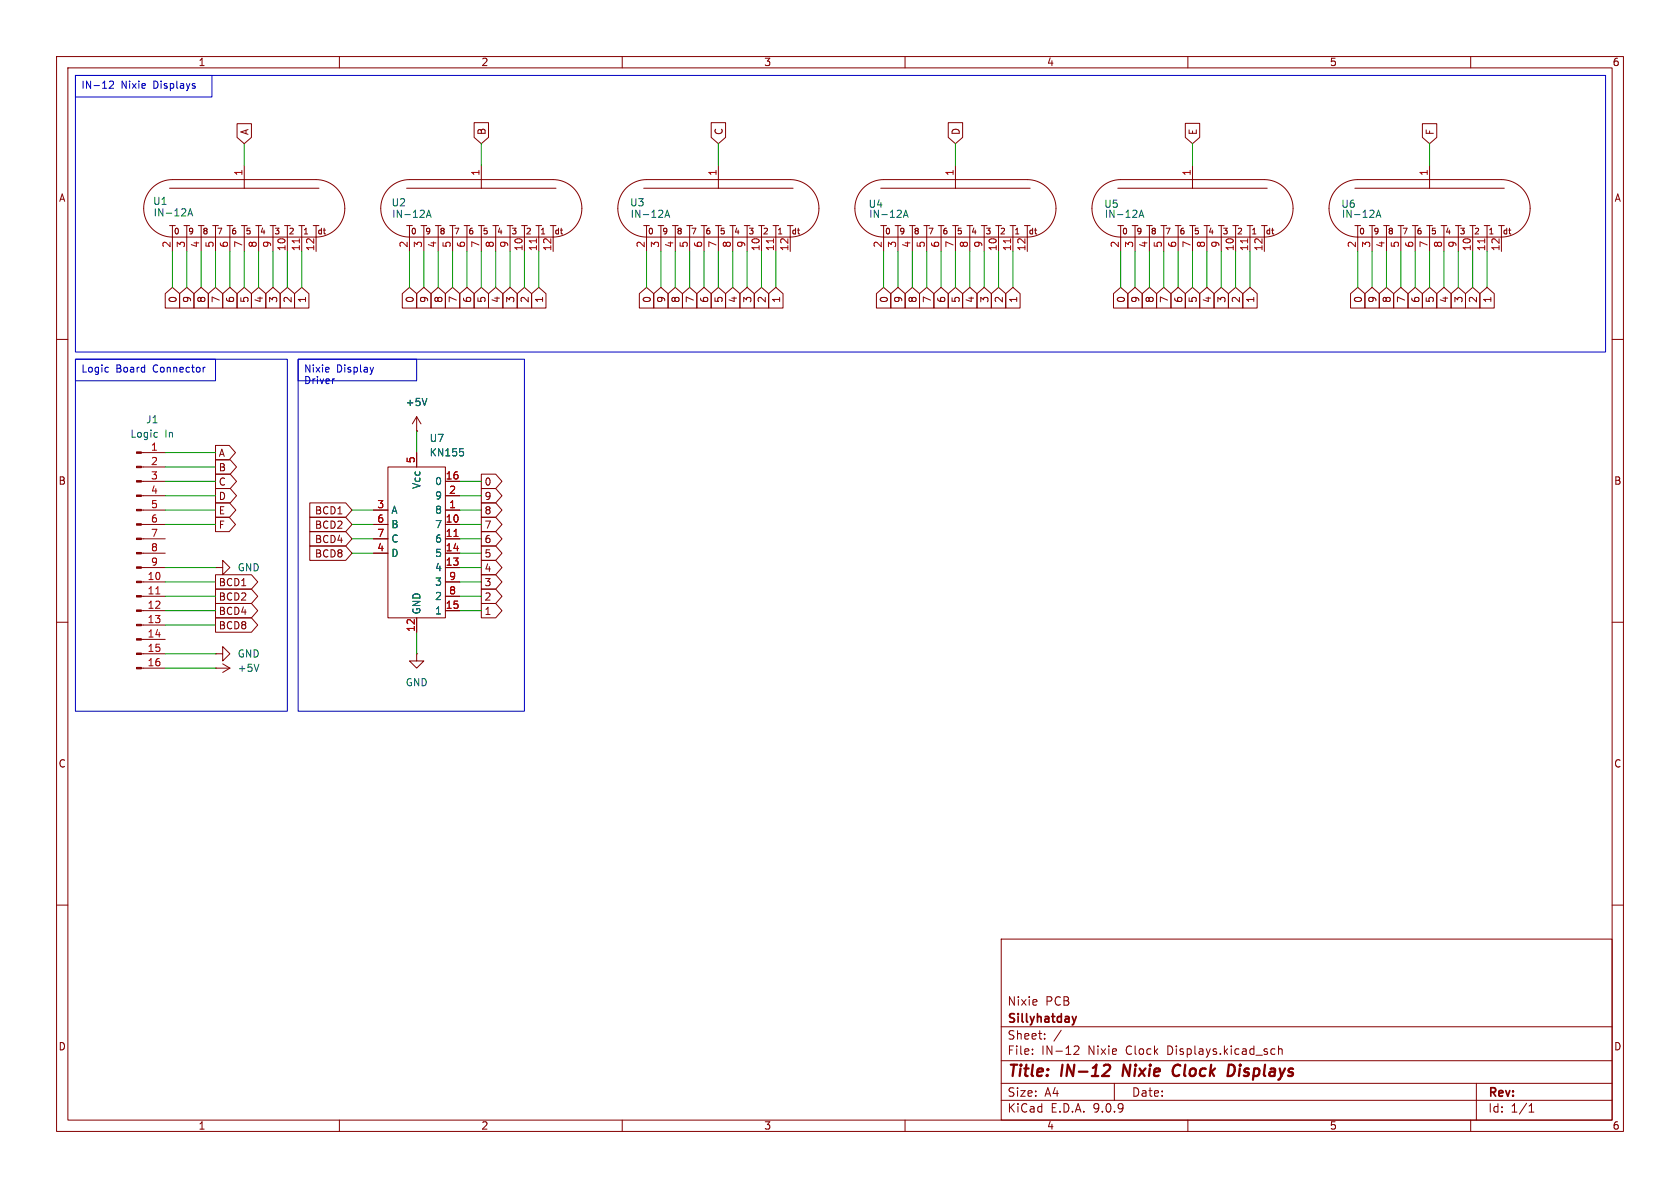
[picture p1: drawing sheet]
<svg xmlns="http://www.w3.org/2000/svg" width="297mm" height="210mm" viewBox="0 0 297 210" stroke-linecap="round" stroke-linejoin="round" font-family="sans-serif">
<g fill="none" stroke="#840000" stroke-width=".18">
<path d="M10 10h277v190h-277zM12 12h273v186h-273zM60 10v2M110 10v2M160 10v2M210 10v2M260 10v2M26.9 33.2a5.1 5.1 0 0 1 3.6-1.4h25.4a5.1 5.1 0 0 1 5.1 5 5.1 5.1 0 0 1-5.1 5.1h-25.4a5.1 5.1 0 0 1-4.7-3.1 5.1 5.1 0 0 1 1.1-5.6zM30 39.9h1M30 33.3h26.4M30.5 39.9v4.6M32.5 39.9h1"/>
<path d="M33 39.9v4.6M35.1 39.9h1M35.6 39.9v4.6M37.6 39.9h1M38.1 39.9v4.6M40.1 39.9h1M40.6 39.9v4.6M41.9 21.9h2.6v2.4l-1.3 1.1-1.3-1.1zM42.7 39.9h1M43.2 29.2v4.1M43.2 39.9v4.6M45.2 39.9h1"/>
<path d="M45.7 39.9v4.6M47.8 39.9h1M48.3 39.9v4.6M50.3 39.9h1M50.8 39.9v4.6M52.8 39.9h1M53.3 39.9v4.6M55.4 39.9h1M55.9 39.9v4.6M68.8 33.2a5.1 5.1 0 0 1 3.6-1.4h25.4a5.1 5.1 0 0 1 5.1 5 5.1 5.1 0 0 1-5.1 5.1h-25.4a5.1 5.1 0 0 1-4.7-3.1 5.1 5.1 0 0 1 1.1-5.6zM71.9 39.9h1M71.9 33.3h26.4"/>
<path d="M72.4 39.9v4.6M74.4 39.9h1M74.9 39.9v4.6M77 39.9h1M77.5 39.9v4.6M79.5 39.9h1M80 39.9v4.6M82 39.9h1.1M82.5 39.9v4.6M83.8 21.7h2.6v2.6l-1.3 1.1-1.3-1.1zM84.6 39.9h1M85.1 29.2v4.1"/>
<path d="M85.1 39.9v4.6M87.1 39.9h1M87.6 39.9v4.6M89.7 39.9h1M90.2 39.9v4.6M92.2 39.9h1M92.7 39.9v4.6M94.7 39.9h1.1M95.2 39.9v4.6M97.3 39.9h1M97.8 39.9v4.6M110.7 33.2a5.1 5.1 0 0 1 3.6-1.4h25.4a5.1 5.1 0 0 1 5.1 5 5.1 5.1 0 0 1-5.1 5.1h-25.4a5.1 5.1 0 0 1-4.7-3.1 5.1 5.1 0 0 1 1.1-5.6z"/>
<path d="M113.8 39.9h1M113.8 33.3h26.4M114.3 39.9v4.6M116.3 39.9h1M116.8 39.9v4.6M118.9 39.9h1M119.4 39.9v4.6M121.4 39.9h1M121.9 39.9v4.6M124 39.9h1M124.5 39.9v4.6M125.7 21.7h2.6v2.6l-1.3 1.1-1.3-1.1z"/>
<path d="M126.5 39.9h1M127 29.2v4.1M127 39.9v4.6M129 39.9h1M129.5 39.9v4.6M131.6 39.9h1M132.1 39.9v4.6M134.1 39.9h1M134.6 39.9v4.6M136.7 39.9h1M137.2 39.9v4.6M139.2 39.9h1"/>
<path d="M139.7 39.9v4.6M152.6 33.2a5.1 5.1 0 0 1 3.6-1.4h25.4a5.1 5.1 0 0 1 5.1 5 5.1 5.1 0 0 1-5.1 5.1h-25.4a5.1 5.1 0 0 1-4.7-3.1 5.1 5.1 0 0 1 1.1-5.6zM155.7 39.9h1M155.7 33.3h26.4M156.2 39.9v4.6M158.2 39.9h1.1M158.7 39.9v4.6M160.8 39.9h1M161.3 39.9v4.6M163.3 39.9h1M163.8 39.9v4.6M165.9 39.9h1"/>
<path d="M166.4 39.9v4.6M167.6 21.7h2.6v2.6l-1.3 1.1-1.3-1.1zM168.4 39.9h1M168.9 29.2v4.1M168.9 39.9v4.6M170.9 39.9h1.1M171.4 39.9v4.6M173.5 39.9h1M174 39.9v4.6M176 39.9h1M176.5 39.9v4.6M178.6 39.9h1"/>
<path d="M179.1 39.9v4.6M181.1 39.9h1M181.6 39.9v4.6M194.5 33.2a5.1 5.1 0 0 1 3.6-1.4h25.4a5.1 5.1 0 0 1 5.1 5 5.1 5.1 0 0 1-5.1 5.1h-25.4a5.1 5.1 0 0 1-4.7-3.1 5.1 5.1 0 0 1 1.1-5.6zM197.6 39.9h1M197.6 33.3h26.4M198.1 39.9v4.6M200.2 39.9h1M200.7 39.9v4.6M202.7 39.9h1M203.2 39.9v4.6M205.2 39.9h1"/>
<path d="M205.7 39.9v4.6M207.8 39.9h1M208.3 39.9v4.6M209.5 21.8h2.6v2.5l-1.3 1.1-1.3-1.1zM210.3 39.9h1M210.8 29.2v4.1M210.8 39.9v4.6M212.9 39.9h1M213.4 39.9v4.6M215.4 39.9h1M215.9 39.9v4.6M217.9 39.9h1"/>
<path d="M218.4 39.9v4.6M220.5 39.9h1M221 39.9v4.6M223 39.9h1M223.5 39.9v4.6M236.4 33.2a5.1 5.1 0 0 1 3.6-1.4h25.4a5.1 5.1 0 0 1 5.1 5 5.1 5.1 0 0 1-5.1 5.1h-25.4a5.1 5.1 0 0 1-4.7-3.1 5.1 5.1 0 0 1 1.1-5.6zM239.5 39.9h1M239.5 33.3h26.4M240 39.9v4.6M242.1 39.9h1M242.6 39.9v4.6M244.6 39.9h1"/>
<path d="M245.1 39.9v4.6M247.1 39.9h1.1M247.6 39.9v4.6M249.7 39.9h1M250.2 39.9v4.6M251.5 21.9h2.5v2.4l-1.3 1.1-1.2-1.1zM252.2 39.9h1M252.7 29.2v4.1M252.7 39.9v4.6M254.8 39.9h1M255.3 39.9v4.6M257.3 39.9h1"/>
<path d="M257.8 39.9v4.6M259.8 39.9h1.1M260.3 39.9v4.6M262.4 39.9h1M262.9 39.9v4.6M264.9 39.9h1M265.4 39.9v4.6M29.2 51.9l1.3-1.1 1.3 1.1v2.6h-2.6zM31.7 51.9l1.3-1.1 1.3 1.1v2.6h-2.6zM34.3 51.9l1.3-1.1 1.2 1.1v2.6h-2.5zM36.8 51.9l1.3-1.1 1.3 1.1v2.6h-2.6zM39.4 51.9l1.2-1.1 1.3 1.1v2.6h-2.5z"/>
<path d="M41.9 51.9l1.3-1.1 1.3 1.1v2.6h-2.6zM44.4 51.9l1.3-1.1 1.3 1.1v2.6h-2.6zM47 51.9l1.3-1.1 1.2 1.1v2.6h-2.5zM49.5 51.9l1.3-1.1 1.3 1.1v2.6h-2.6zM52.1 51.9l1.2-1.1 1.3 1.1v2.6h-2.5zM71.1 51.9l1.3-1.1 1.3 1.1v2.6h-2.6zM73.7 51.9l1.2-1.1 1.3 1.1v2.6h-2.5zM76.2 51.9l1.3-1.1 1.2 1.1v2.6h-2.5zM78.7 51.9l1.3-1.1 1.3 1.1v2.6h-2.6zM81.3 51.9l1.2-1.1 1.3 1.1v2.6h-2.5zM83.8 51.9l1.3-1.1 1.3 1.1v2.6h-2.6zM86.4 51.9l1.2-1.1 1.3 1.1v2.6h-2.5z"/>
<path d="M88.9 51.9l1.3-1.1 1.2 1.1v2.6h-2.5zM91.4 51.9l1.3-1.1 1.3 1.1v2.6h-2.6zM94 51.9l1.2-1.1 1.3 1.1v2.6h-2.5zM113 51.9l1.3-1.1 1.3 1.1v2.6h-2.6zM115.6 51.9l1.2-1.1 1.3 1.1v2.6h-2.5zM118.1 51.9l1.3-1.1 1.3 1.1v2.6h-2.6zM120.6 51.9l1.3-1.1 1.3 1.1v2.6h-2.6zM123.2 51.9l1.3-1.1 1.2 1.1v2.6h-2.5zM125.7 51.9l1.3-1.1 1.3 1.1v2.6h-2.6zM128.3 51.9l1.2-1.1 1.3 1.1v2.6h-2.5zM130.8 51.9l1.3-1.1 1.3 1.1v2.6h-2.6zM133.3 51.9l1.3-1.1 1.3 1.1v2.6h-2.6z"/>
<path d="M135.9 51.9l1.3-1.1 1.2 1.1v2.6h-2.5zM154.9 51.9l1.3-1.1 1.3 1.1v2.6h-2.6zM157.5 51.9l1.2-1.1 1.3 1.1v2.6h-2.5zM160 51.9l1.3-1.1 1.3 1.1v2.6h-2.6zM162.6 51.9l1.2-1.1 1.3 1.1v2.6h-2.5zM165.1 51.9l1.3-1.1 1.2 1.1v2.6h-2.5zM167.6 51.9l1.3-1.1 1.3 1.1v2.6h-2.6zM170.2 51.9l1.2-1.1 1.3 1.1v2.6h-2.5zM172.7 51.9l1.3-1.1 1.3 1.1v2.6h-2.6zM175.3 51.9l1.2-1.1 1.3 1.1v2.6h-2.5zM177.8 51.9l1.3-1.1 1.2 1.1v2.6h-2.5zM196.8 51.9l1.3-1.1 1.3 1.1v2.6h-2.6z"/>
<path d="M199.4 51.9l1.3-1.1 1.2 1.1v2.6h-2.5zM201.9 51.9l1.3-1.1 1.3 1.1v2.6h-2.6zM204.5 51.9l1.2-1.1 1.3 1.1v2.6h-2.5zM207 51.9l1.3-1.1 1.3 1.1v2.6h-2.6zM209.5 51.9l1.3-1.1 1.3 1.1v2.6h-2.6zM212.1 51.9l1.3-1.1 1.2 1.1v2.6h-2.5zM214.6 51.9l1.3-1.1 1.3 1.1v2.6h-2.6zM217.2 51.9l1.2-1.1 1.3 1.1v2.6h-2.5zM219.7 51.9l1.3-1.1 1.3 1.1v2.6h-2.6zM238.8 51.9l1.2-1.1 1.3 1.1v2.6h-2.5zM241.3 51.9l1.3-1.1 1.2 1.1v2.6h-2.5zM243.8 51.9l1.3-1.1 1.3 1.1v2.6h-2.6z"/>
<path d="M246.4 51.9l1.2-1.1 1.3 1.1v2.6h-2.5zM248.9 51.9l1.3-1.1 1.3 1.1v2.6h-2.6zM251.5 51.9l1.2-1.1 1.3 1.1v2.6h-2.5zM254 51.9l1.3-1.1 1.2 1.1v2.6h-2.5zM256.5 51.9l1.3-1.1 1.3 1.1v2.6h-2.6zM259.1 51.9l1.2-1.1 1.3 1.1v2.6h-2.5zM261.6 51.9l1.3-1.1 1.3 1.1v2.6h-2.6zM10 60h2M38.1 78.7h2.4l1.1 1.3-1.1 1.3h-2.4zM73.7 76.2h.1M73.7 73.7l-.8 1.2M73.7 73.7l.7 1.2"/>
<path d="M73.7 73.7v2.5M285 60h2M25 90.2h4.2M25 92.7h4.2M25 95.3h4.2M25 97.8h4.2M25 85.1h4.2M25 87.6h4.2M25 80h4.2M25 82.6h4.2M38.1 91.4h2.4l1.1 1.3-1.1 1.3h-2.4zM38.1 83.8h2.6l1.1 1.3-1.1 1.3h-2.6z"/>
<path d="M38.1 88.9h2.5l1.1 1.3-1.1 1.2h-2.5zM38.1 81.3h2.6l1.1 1.3-1.1 1.2h-2.6zM38.1 86.4h2.6l1.1 1.2-1.1 1.3h-2.6zM54.8 88.9h6.3l1.1 1.3-1.1 1.2h-6.3zM54.8 96.5h6.3l1.1 1.3-1.1 1.3h-6.3zM54.8 94h6.3l1.1 1.3-1.1 1.2h-6.3zM54.8 91.4h6.3l1.1 1.3-1.1 1.3h-6.3zM66 90.2h2.6M66 92.7h2.6M66 95.3h2.6M66 97.8h2.6M68.6 82.6h10.1v26.6h-10.1z"/>
<path d="M73.7 80v2.6M78.7 90.2h2.6M78.7 92.7h2.6M78.7 95.3h2.6M78.7 97.8h2.6M78.7 85.1h2.6M78.7 87.6h2.6M85.1 88.9h2.5l1.1 1.3-1.1 1.2h-2.5zM85.1 99.1h2.5l1.1 1.2-1.1 1.3h-2.5zM85.1 91.4h2.5l1.1 1.3-1.1 1.3h-2.5zM85.1 83.8h2.5l1.1 1.3-1.1 1.3h-2.5zM85.1 94h2.5l1.1 1.3-1.1 1.2h-2.5z"/>
<path d="M85.1 86.4h2.5l1.1 1.2-1.1 1.3h-2.5zM85.1 96.5h2.5l1.1 1.3-1.1 1.3h-2.5zM10 110h2M25 100.3h4.2M25 102.9h4.2M25 105.4h4.2M25 108h4.2M25 118.1h4.2M25 110.5h4.2M25 113h4.2M25 115.6h4.2M38.1 115.6h1.3v-1.3l1.2 1.3-1.2 1.2v-1.2"/>
<path d="M38.1 115.6h.1M38.1 118.1h.1M38.1 100.3h1.3v-1.2l1.2 1.2-1.2 1.3v-1.3M38.1 100.3h.1M38.1 104.1h6.4l1.1 1.3-1.1 1.3h-6.4zM38.1 106.7h6.4l1.1 1.3-1.1 1.2h-6.4zM38.1 101.6h6.4l1.1 1.3-1.1 1.2h-6.4zM38.1 109.2h6.4l1.1 1.3-1.1 1.3h-6.4zM38.1 118.1h2.5M39.4 117.3l1.2 .8M40.6 118.1l-1.2 .8M73.7 115.6v1.2h1.2l-1.2 1.3-1.3-1.3h1.3"/>
<path d="M73.7 115.6h.1M73.7 109.2v2.6M78.7 100.3h2.6M78.7 102.9h2.6M78.7 105.4h2.6M78.7 108h2.6M85.1 104.1h2.5l1.1 1.3-1.1 1.3h-2.5zM85.1 101.6h2.5l1.1 1.3-1.1 1.2h-2.5zM85.1 106.7h2.5l1.1 1.3-1.1 1.2h-2.5zM285 110h2M10 160h2M177 166h108v32h-108z"/>
<path d="M183.2 176.8l.1 .3-.7 .1M285 160h2M60 198v2M110 198v2M160 198v2M177 194.5h108M177 191.5h108M177 187.5h108M177 181.5h108M182.5 186.3v.1M182.5 185.5v.1M184.7 183.6v.1"/>
<path d="M184.7 182.8v.1M187.6 182.1l-1.3 2M189.9 185l.6-.1 .2 .1v.3l-.9 1.1h.9M197 191.5v3M210 198v2M225 185.4l.4 .1M225.4 186.3l-.4 .1M226 185.5l.2-.1 .4 .1 .1 .9M226 184.9v1.5M260 198v2M261 191.5v6.5M270.3 196.6h.9"/>
<path d="M270.3 195.5l.4-.4v1.5"/>
</g>
<path d="M195.5 188.2h.4a.45 .45 0 0 1 .3 .6l-.1 .3-1.3 1.1h1.3M198.7 188.2l-.3 2M208.3 188.2a1.13 1.13 0 0 0-.9 .7 1.13 1.13 0 0 0 .2 1.2l.3 .1 .5-.1M217.7 188.2a1.11 1.11 0 0 1 .1 1.9" fill="none" stroke="#840000" stroke-width=".4"/>
<path d="M189.6 179.7l.3 1M190.3 179.7l-.4 1M189.9 180.7l-.2 .4" fill="none" stroke="#840000" stroke-width=".3"/>
<path d="M52.9 42.2v.7M94.8 42.2v.7M136.7 42.2v.7M178.7 42.2v.7M220.6 42.2v.7M262.5 42.2v.7M80.3 94.8h.7M27.5 105h.8" fill="none" stroke="#a90000" stroke-width=".18"/>
<g fill="none" stroke="#006464" stroke-width=".18">
<path d="M33.2 38.2l.4-1.3 .5 1.3M33.3 37.8h.6M75.4 38.4l.4-1.2 .4 1.2M75.5 38.1h.6M117.5 38.4l.5-1.2 .4 1.2M117.7 38.1h.6M159.7 38.4l.4-1.2 .4 1.2M159.8 38.1h.6M201.4 38.4l.4-1.2 .4 1.2M201.5 38.1h.6M243.3 38.4l.4-1.2 .4 1.2M243.4 38.1h.6"/>
<path d="M27.7 76.4l.1 .1M27.8 77.2l-.1 .1M75.5 70.4l-.4 1.3M81.3 79.3h.6M81.7 79.8l.3 .2v.3l-.3 .3M45.8 117.4l-.5 1.3"/>
</g>
<g fill="#840000" stroke="#840000" stroke-width=".18">
<path d="M24.1 79.9h.9v.2h-.9z"/>
<path d="M24.1 82.4h.9v.3h-.9z"/>
<path d="M24.1 85h.9v.2h-.9z"/>
<path d="M24.1 87.5h.9v.3h-.9z"/>
<path d="M24.1 90h.9v.3h-.9z"/>
<path d="M24.1 92.6h.9v.2h-.9z"/>
<path d="M24.1 95.1h.9v.3h-.9z"/>
<path d="M24.1 97.7h.9v.2h-.9z"/>
<path d="M24.1 100.2h.9v.3h-.9z"/>
<path d="M24.1 102.7h.9v.3h-.9z"/>
<path d="M24.1 105.3h.9v.2h-.9z"/>
<path d="M24.1 107.8h.9v.3h-.9z"/>
<path d="M24.1 110.4h.9v.2h-.9z"/>
<path d="M24.1 112.9h.9v.3h-.9z"/>
<path d="M24.1 115.4h.9v.3h-.9z"/>
<path d="M24.1 118h.9v.2h-.9z"/>
</g>
<g fill="none" stroke="#009600" stroke-width=".18">
<path d="M43.2 25.4v3.8M85.1 25.4v3.8M127 25.4v3.8M168.9 25.4v3.8M210.8 25.4v3.8M252.7 25.4v3.8M30.5 44.5v6.3M33 44.5v6.3M35.6 44.5v6.3M38.1 44.5v6.3M40.6 44.5v6.3M43.2 44.5v6.3"/>
<path d="M45.7 44.5v6.3M48.3 44.5v6.3M50.8 44.5v6.3M53.3 44.5v6.3M72.4 44.5v6.3M74.9 44.5v6.3M77.5 44.5v6.3M80 44.5v6.3M82.5 44.5v6.3M85.1 44.5v6.3M87.6 44.5v6.3M90.2 44.5v6.3"/>
<path d="M92.7 44.5v6.3M95.2 44.5v6.3M114.3 44.5v6.3M116.8 44.5v6.3M119.4 44.5v6.3M121.9 44.5v6.3M124.5 44.5v6.3M127 44.5v6.3M129.5 44.5v6.3M132.1 44.5v6.3M134.6 44.5v6.3M137.2 44.5v6.3"/>
<path d="M156.2 44.5v6.3M158.7 44.5v6.3M161.3 44.5v6.3M163.8 44.5v6.3M166.4 44.5v6.3M168.9 44.5v6.3M171.4 44.5v6.3M174 44.5v6.3M176.5 44.5v6.3M179.1 44.5v6.3M198.1 44.5v6.3M200.7 44.5v6.3"/>
<path d="M203.2 44.5v6.3M205.7 44.5v6.3M208.3 44.5v6.3M210.8 44.5v6.3M213.4 44.5v6.3M215.9 44.5v6.3M218.4 44.5v6.3M221 44.5v6.3M240 44.5v6.3M242.6 44.5v6.3M245.1 44.5v6.3M247.6 44.5v6.3"/>
<path d="M250.2 44.5v6.3M252.7 44.5v6.3M255.3 44.5v6.3M257.8 44.5v6.3M260.3 44.5v6.3M262.9 44.5v6.3M73.7 76.2v3.8M29.2 90.2h8.9M29.2 92.7h8.9M29.2 85.1h8.9M29.2 87.6h8.9M29.2 80h8.9"/>
<path d="M29.2 82.6h8.9M62.2 90.2h3.8M62.2 92.7h3.8M62.2 97.8h3.8M62.2 95.3h3.8M81.3 90.2h3.8M81.3 92.7h3.8M81.3 85.1h3.8M81.3 87.6h3.8M81.3 97.8h3.8M81.3 95.3h3.8M29.2 105.4h8.9"/>
<path d="M29.2 115.6h8.9M29.2 108h8.9M29.2 118.1h8.9M29.2 110.5h8.9M29.2 100.3h8.9M29.2 102.9h8.9M73.7 111.8v3.8M81.3 105.4h3.8M81.3 108h3.8M81.3 100.3h3.8M81.3 102.9h3.8"/>
</g>
<g fill="none" stroke="#0000c2" stroke-width=".18">
<path d="M13.3 13.3h24.2v3.8h-24.2zM13.3 13.3h270.5v48.9h-270.5zM19.3 14.5l.5-.2 .3 .4-.8 .9h.8M34.3 15.2l.2 .2-.2 .2M34.3 14.8h.2M13.3 63.5h24.8v3.8h-24.8zM13.3 63.5h37.5v62.2h-37.5zM19 64.9l.2 .1M19.2 65.7l-.2 .1M36.3 64.9l-.4 .3M52.7 63.5h21v3.8h-21zM52.7 63.5h40v62.2h-40z"/>
<path d="M58.1 65l.1 .2-.6 .2M59 67h-.1M66 64.9l-.3 .9"/>
</g>
<g font-size="2.8" fill="#840000">
<text x="178" y="190.9">Title:</text>
<text x="187.7" y="190.9">IN-12</text>
<text x="199.3" y="190.9">Nixie</text>
<text x="209" y="190.9">Clock</text>
<text x="219.5" y="190.9">Displays</text>
</g>
<g font-size="2.1" fill="#840000">
<text x="178" y="178">Nixie</text>
<text x="184.8" y="178">PCB</text>
<text x="178" y="184">Sheet:</text>
<text x="178" y="181.2">Sillyhatday</text>
<text x="178" y="186.7">File:</text>
<text x="184.1" y="186.7">IN-12</text>
<text x="192.4" y="186.7">Nixie</text>
<text x="199.2" y="186.7">Clock</text>
<text x="206.6" y="186.7">Displays.kicad_sch</text>
<text x="178" y="196.9">KiCad</text>
<text x="178" y="194.1">Size:</text>
<text x="184.7" y="194.1">A4</text>
<text x="185.7" y="196.9">E.D.A.</text>
<text x="193.3" y="196.9">9.0.9</text>
<text x="200" y="194.1">Date:</text>
<text x="263" y="194.3">Rev:</text>
<text x="263" y="196.9">Id:</text>
<text x="267.1" y="196.9">1/1</text>
</g>
<g font-size="1.8" fill="#840000">
<text x="35" y="11.9">1</text>
<text x="85" y="11.9">2</text>
<text x="135" y="11.9">3</text>
<text x="185" y="11.9">4</text>
<text x="235" y="11.9">5</text>
<text x="285" y="11.9">6</text>
<text x="44.1" y="24" transform="rotate(-90 44.1 24)">A</text>
<text x="86" y="24" transform="rotate(-90 86 24)">B</text>
<text x="128" y="24" transform="rotate(-90 128 24)">C</text>
<text x="169.9" y="24" transform="rotate(-90 169.9 24)">D</text>
<text x="211.8" y="24" transform="rotate(-90 211.8 24)">E</text>
<text x="253.7" y="24" transform="rotate(-90 253.7 24)">F</text>
<text x="10.3" y="35.9">A</text>
<text x="285.3" y="35.9">A</text>
<text x="31.4" y="53.6" transform="rotate(-90 31.4 53.6)">0</text>
<text x="34" y="53.6" transform="rotate(-90 34 53.6)">9</text>
<text x="36.5" y="53.6" transform="rotate(-90 36.5 53.6)">8</text>
<text x="39.1" y="53.6" transform="rotate(-90 39.1 53.6)">7</text>
<text x="41.6" y="53.6" transform="rotate(-90 41.6 53.6)">6</text>
<text x="44.1" y="53.6" transform="rotate(-90 44.1 53.6)">5</text>
<text x="46.7" y="53.6" transform="rotate(-90 46.7 53.6)">4</text>
<text x="49.2" y="53.6" transform="rotate(-90 49.2 53.6)">3</text>
<text x="51.8" y="53.6" transform="rotate(-90 51.8 53.6)">2</text>
<text x="54.3" y="53.6" transform="rotate(-90 54.3 53.6)">1</text>
<text x="73.3" y="53.6" transform="rotate(-90 73.3 53.6)">0</text>
<text x="75.9" y="53.6" transform="rotate(-90 75.9 53.6)">9</text>
<text x="78.4" y="53.6" transform="rotate(-90 78.4 53.6)">8</text>
<text x="81" y="53.6" transform="rotate(-90 81 53.6)">7</text>
<text x="83.5" y="53.6" transform="rotate(-90 83.5 53.6)">6</text>
<text x="86" y="53.6" transform="rotate(-90 86 53.6)">5</text>
<text x="88.6" y="53.6" transform="rotate(-90 88.6 53.6)">4</text>
<text x="91.1" y="53.6" transform="rotate(-90 91.1 53.6)">3</text>
<text x="93.7" y="53.6" transform="rotate(-90 93.7 53.6)">2</text>
<text x="96.2" y="53.6" transform="rotate(-90 96.2 53.6)">1</text>
<text x="115.3" y="53.6" transform="rotate(-90 115.3 53.6)">0</text>
<text x="117.8" y="53.6" transform="rotate(-90 117.8 53.6)">9</text>
<text x="120.3" y="53.6" transform="rotate(-90 120.3 53.6)">8</text>
<text x="122.9" y="53.6" transform="rotate(-90 122.9 53.6)">7</text>
<text x="125.4" y="53.6" transform="rotate(-90 125.4 53.6)">6</text>
<text x="128" y="53.6" transform="rotate(-90 128 53.6)">5</text>
<text x="130.5" y="53.6" transform="rotate(-90 130.5 53.6)">4</text>
<text x="133" y="53.6" transform="rotate(-90 133 53.6)">3</text>
<text x="135.6" y="53.6" transform="rotate(-90 135.6 53.6)">2</text>
<text x="138.1" y="53.6" transform="rotate(-90 138.1 53.6)">1</text>
<text x="157.2" y="53.6" transform="rotate(-90 157.2 53.6)">0</text>
<text x="159.7" y="53.6" transform="rotate(-90 159.7 53.6)">9</text>
<text x="162.2" y="53.6" transform="rotate(-90 162.2 53.6)">8</text>
<text x="164.8" y="53.6" transform="rotate(-90 164.8 53.6)">7</text>
<text x="167.3" y="53.6" transform="rotate(-90 167.3 53.6)">6</text>
<text x="169.9" y="53.6" transform="rotate(-90 169.9 53.6)">5</text>
<text x="172.4" y="53.6" transform="rotate(-90 172.4 53.6)">4</text>
<text x="174.9" y="53.6" transform="rotate(-90 174.9 53.6)">3</text>
<text x="177.5" y="53.6" transform="rotate(-90 177.5 53.6)">2</text>
<text x="180" y="53.6" transform="rotate(-90 180 53.6)">1</text>
<text x="199.1" y="53.6" transform="rotate(-90 199.1 53.6)">0</text>
<text x="201.6" y="53.6" transform="rotate(-90 201.6 53.6)">9</text>
<text x="204.2" y="53.6" transform="rotate(-90 204.2 53.6)">8</text>
<text x="206.7" y="53.6" transform="rotate(-90 206.7 53.6)">7</text>
<text x="209.2" y="53.6" transform="rotate(-90 209.2 53.6)">6</text>
<text x="211.8" y="53.6" transform="rotate(-90 211.8 53.6)">5</text>
<text x="214.3" y="53.6" transform="rotate(-90 214.3 53.6)">4</text>
<text x="216.9" y="53.6" transform="rotate(-90 216.9 53.6)">3</text>
<text x="219.4" y="53.6" transform="rotate(-90 219.4 53.6)">2</text>
<text x="221.9" y="53.6" transform="rotate(-90 221.9 53.6)">1</text>
<text x="241" y="53.6" transform="rotate(-90 241 53.6)">0</text>
<text x="243.5" y="53.6" transform="rotate(-90 243.5 53.6)">9</text>
<text x="246.1" y="53.6" transform="rotate(-90 246.1 53.6)">8</text>
<text x="248.6" y="53.6" transform="rotate(-90 248.6 53.6)">7</text>
<text x="251.1" y="53.6" transform="rotate(-90 251.1 53.6)">6</text>
<text x="253.7" y="53.6" transform="rotate(-90 253.7 53.6)">5</text>
<text x="256.2" y="53.6" transform="rotate(-90 256.2 53.6)">4</text>
<text x="258.8" y="53.6" transform="rotate(-90 258.8 53.6)">3</text>
<text x="261.3" y="53.6" transform="rotate(-90 261.3 53.6)">2</text>
<text x="263.8" y="53.6" transform="rotate(-90 263.8 53.6)">1</text>
<text x="38.6" y="81">A</text>
<text x="38.6" y="83.5">B</text>
<text x="10.3" y="85.9">B</text>
<text x="38.6" y="86">C</text>
<text x="38.6" y="88.6">D</text>
<text x="85.6" y="86">0</text>
<text x="85.6" y="88.6">9</text>
<text x="285.3" y="85.9">B</text>
<text x="38.6" y="93.7">F</text>
<text x="38.6" y="91.1">E</text>
<text x="55.6" y="91.1">BCD1</text>
<text x="55.6" y="93.7">BCD2</text>
<text x="85.6" y="91.1">8</text>
<text x="85.6" y="93.7">7</text>
<text x="55.6" y="98.7">BCD8</text>
<text x="55.6" y="96.2">BCD4</text>
<text x="85.6" y="101.3">4</text>
<text x="85.6" y="96.2">6</text>
<text x="85.6" y="98.7">5</text>
<text x="38.6" y="106.4">BCD2</text>
<text x="38.6" y="103.8">BCD1</text>
<text x="85.6" y="106.4">2</text>
<text x="85.6" y="103.8">3</text>
<text x="38.6" y="108.9">BCD4</text>
<text x="38.6" y="111.4">BCD8</text>
<text x="85.6" y="108.9">1</text>
<text x="10.3" y="135.9">C</text>
<text x="285.3" y="135.9">C</text>
<text x="10.3" y="185.9">D</text>
<text x="285.3" y="185.9">D</text>
<text x="35" y="199.9">1</text>
<text x="85" y="199.9">2</text>
<text x="135" y="199.9">3</text>
<text x="185" y="199.9">4</text>
<text x="235" y="199.9">5</text>
<text x="285" y="199.9">6</text>
</g>
<g font-size="1.8" fill="#0000c2">
<text x="14.3" y="16">IN-12</text>
<text x="21.4" y="16">Nixie</text>
<text x="27.2" y="16">Displays</text>
<text x="14.3" y="66.2">Logic</text>
<text x="20.5" y="66.2">Board</text>
<text x="27.2" y="66.2">Connector</text>
<text x="53.7" y="66.2">Nixie</text>
<text x="53.7" y="68.2">Driver</text>
<text x="59.5" y="66.2">Display</text>
</g>
<g font-size="1.8" fill="#a90000">
<text x="42.9" y="31.2" transform="rotate(-90 42.9 31.2)">1</text>
<text x="84.8" y="31.2" transform="rotate(-90 84.8 31.2)">1</text>
<text x="126.7" y="31.2" transform="rotate(-90 126.7 31.2)">1</text>
<text x="168.7" y="31.2" transform="rotate(-90 168.7 31.2)">1</text>
<text x="210.6" y="31.2" transform="rotate(-90 210.6 31.2)">1</text>
<text x="252.5" y="31.2" transform="rotate(-90 252.5 31.2)">1</text>
<text x="30.2" y="43.9" transform="rotate(-90 30.2 43.9)">2</text>
<text x="32.8" y="43.9" transform="rotate(-90 32.8 43.9)">3</text>
<text x="35.3" y="43.9" transform="rotate(-90 35.3 43.9)">4</text>
<text x="37.8" y="43.9" transform="rotate(-90 37.8 43.9)">5</text>
<text x="40.4" y="43.9" transform="rotate(-90 40.4 43.9)">6</text>
<text x="42.9" y="43.9" transform="rotate(-90 42.9 43.9)">7</text>
<text x="45.5" y="43.9" transform="rotate(-90 45.5 43.9)">8</text>
<text x="48" y="43.9" transform="rotate(-90 48 43.9)">9</text>
<text x="50.5" y="44.5" transform="rotate(-90 50.5 44.5)">10</text>
<text x="53.1" y="44.5" transform="rotate(-90 53.1 44.5)">11</text>
<text x="55.6" y="44.5" transform="rotate(-90 55.6 44.5)">12</text>
<text x="72.1" y="43.9" transform="rotate(-90 72.1 43.9)">2</text>
<text x="74.7" y="43.9" transform="rotate(-90 74.7 43.9)">3</text>
<text x="77.2" y="43.9" transform="rotate(-90 77.2 43.9)">4</text>
<text x="79.8" y="43.9" transform="rotate(-90 79.8 43.9)">5</text>
<text x="82.3" y="43.9" transform="rotate(-90 82.3 43.9)">6</text>
<text x="84.8" y="43.9" transform="rotate(-90 84.8 43.9)">7</text>
<text x="87.4" y="43.9" transform="rotate(-90 87.4 43.9)">8</text>
<text x="89.9" y="43.9" transform="rotate(-90 89.9 43.9)">9</text>
<text x="92.5" y="44.5" transform="rotate(-90 92.5 44.5)">10</text>
<text x="95" y="44.5" transform="rotate(-90 95 44.5)">11</text>
<text x="97.5" y="44.5" transform="rotate(-90 97.5 44.5)">12</text>
<text x="114" y="43.9" transform="rotate(-90 114 43.9)">2</text>
<text x="116.6" y="43.9" transform="rotate(-90 116.6 43.9)">3</text>
<text x="119.1" y="43.9" transform="rotate(-90 119.1 43.9)">4</text>
<text x="121.7" y="43.9" transform="rotate(-90 121.7 43.9)">5</text>
<text x="124.2" y="43.9" transform="rotate(-90 124.2 43.9)">6</text>
<text x="126.7" y="43.9" transform="rotate(-90 126.7 43.9)">7</text>
<text x="129.3" y="43.9" transform="rotate(-90 129.3 43.9)">8</text>
<text x="131.8" y="43.9" transform="rotate(-90 131.8 43.9)">9</text>
<text x="134.4" y="44.5" transform="rotate(-90 134.4 44.5)">10</text>
<text x="136.9" y="44.5" transform="rotate(-90 136.9 44.5)">11</text>
<text x="139.4" y="44.5" transform="rotate(-90 139.4 44.5)">12</text>
<text x="156" y="43.9" transform="rotate(-90 156 43.9)">2</text>
<text x="158.5" y="43.9" transform="rotate(-90 158.5 43.9)">3</text>
<text x="161" y="43.9" transform="rotate(-90 161 43.9)">4</text>
<text x="163.6" y="43.9" transform="rotate(-90 163.6 43.9)">5</text>
<text x="166.1" y="43.9" transform="rotate(-90 166.1 43.9)">6</text>
<text x="168.7" y="43.9" transform="rotate(-90 168.7 43.9)">7</text>
<text x="171.2" y="43.9" transform="rotate(-90 171.2 43.9)">8</text>
<text x="173.7" y="43.9" transform="rotate(-90 173.7 43.9)">9</text>
<text x="176.3" y="44.5" transform="rotate(-90 176.3 44.5)">10</text>
<text x="178.8" y="44.5" transform="rotate(-90 178.8 44.5)">11</text>
<text x="181.4" y="44.5" transform="rotate(-90 181.4 44.5)">12</text>
<text x="197.9" y="43.9" transform="rotate(-90 197.9 43.9)">2</text>
<text x="200.4" y="43.9" transform="rotate(-90 200.4 43.9)">3</text>
<text x="202.9" y="43.9" transform="rotate(-90 202.9 43.9)">4</text>
<text x="205.5" y="43.9" transform="rotate(-90 205.5 43.9)">5</text>
<text x="208" y="43.9" transform="rotate(-90 208 43.9)">6</text>
<text x="210.6" y="43.9" transform="rotate(-90 210.6 43.9)">7</text>
<text x="213.1" y="43.9" transform="rotate(-90 213.1 43.9)">8</text>
<text x="215.6" y="43.9" transform="rotate(-90 215.6 43.9)">9</text>
<text x="218.2" y="44.5" transform="rotate(-90 218.2 44.5)">10</text>
<text x="220.7" y="44.5" transform="rotate(-90 220.7 44.5)">11</text>
<text x="223.3" y="44.5" transform="rotate(-90 223.3 44.5)">12</text>
<text x="239.8" y="43.9" transform="rotate(-90 239.8 43.9)">2</text>
<text x="242.3" y="43.9" transform="rotate(-90 242.3 43.9)">3</text>
<text x="244.9" y="43.9" transform="rotate(-90 244.9 43.9)">4</text>
<text x="247.4" y="43.9" transform="rotate(-90 247.4 43.9)">5</text>
<text x="249.9" y="43.9" transform="rotate(-90 249.9 43.9)">6</text>
<text x="252.5" y="43.9" transform="rotate(-90 252.5 43.9)">7</text>
<text x="255" y="43.9" transform="rotate(-90 255 43.9)">8</text>
<text x="257.6" y="43.9" transform="rotate(-90 257.6 43.9)">9</text>
<text x="260.1" y="44.5" transform="rotate(-90 260.1 44.5)">10</text>
<text x="262.6" y="44.5" transform="rotate(-90 262.6 44.5)">11</text>
<text x="265.2" y="44.5" transform="rotate(-90 265.2 44.5)">12</text>
<text x="26.6" y="79.8">1</text>
<text x="26.6" y="82.3">2</text>
<text x="73.4" y="82" transform="rotate(-90 73.4 82)">5</text>
<text x="26.6" y="84.8">3</text>
<text x="26.6" y="87.4">4</text>
<text x="26.6" y="89.9">5</text>
<text x="66.6" y="89.9">3</text>
<text x="78.7" y="84.8">16</text>
<text x="79.3" y="87.4">2</text>
<text x="79.3" y="89.9">1</text>
<text x="26.6" y="92.5">6</text>
<text x="26.6" y="95">7</text>
<text x="66.6" y="92.5">6</text>
<text x="66.6" y="95">7</text>
<text x="78.7" y="92.5">10</text>
<text x="78.7" y="95">11</text>
<text x="26.6" y="97.5">8</text>
<text x="26.6" y="100.1">9</text>
<text x="66.6" y="97.5">4</text>
<text x="78.7" y="97.5">14</text>
<text x="78.7" y="100.1">13</text>
<text x="26" y="102.6">10</text>
<text x="26" y="105.2">11</text>
<text x="26" y="107.7">12</text>
<text x="78.7" y="107.7">15</text>
<text x="79.3" y="102.6">9</text>
<text x="79.3" y="105.2">8</text>
<text x="26" y="110.2">13</text>
<text x="26" y="112.8">14</text>
<text x="73.4" y="111.8" transform="rotate(-90 73.4 111.8)">12</text>
<text x="26" y="115.3">15</text>
<text x="26" y="117.9">16</text>
</g>
<g font-size="1.8" fill="#006464">
<text x="27" y="36.4">U1</text>
<text x="27.1" y="38.5">IN-12A</text>
<text x="69.1" y="36.7">U2</text>
<text x="69.2" y="38.7">IN-12A</text>
<text x="111.3" y="36.7">U3</text>
<text x="111.4" y="38.7">IN-12A</text>
<text x="153.5" y="36.9">U4</text>
<text x="153.6" y="38.7">IN-12A</text>
<text x="195.1" y="36.9">U5</text>
<text x="195.2" y="38.7">IN-12A</text>
<text x="237" y="36.9">U6</text>
<text x="237.1" y="38.7">IN-12A</text>
<text x="71.6" y="72">+5V</text>
<text x="23" y="77.6">Logic</text>
<text x="25.7" y="75">J1</text>
<text x="29.1" y="77.6">In</text>
<text x="75.9" y="78.3">U7</text>
<text x="75.9" y="80.9">KN155</text>
<text x="74.5" y="86.5" transform="rotate(-90 74.5 86.5)">Vcc</text>
<text x="76.8" y="86">0</text>
<text x="76.8" y="88.5">9</text>
<text x="69.1" y="91">A</text>
<text x="69.1" y="93.6">B</text>
<text x="76.8" y="91">8</text>
<text x="76.8" y="93.6">7</text>
<text x="41.9" y="101.2">GND</text>
<text x="69.1" y="96.1">C</text>
<text x="69.1" y="98.7">D</text>
<text x="76.8" y="96.1">6</text>
<text x="76.8" y="98.7">5</text>
<text x="76.8" y="101.2">4</text>
<text x="76.8" y="103.7">3</text>
<text x="76.8" y="106.3">2</text>
<text x="74.5" y="108.7" transform="rotate(-90 74.5 108.7)">GND</text>
<text x="76.8" y="108.8">1</text>
<text x="41.9" y="116.4">GND</text>
<text x="41.9" y="119">+5V</text>
<text x="71.6" y="121.5">GND</text>
</g>
<g font-size="1.4" fill="#840000">
<text x="30.6" y="41.6">0</text>
<text x="33.2" y="41.6">9</text>
<text x="35.7" y="41.6">8</text>
<text x="38.3" y="41.6">7</text>
<text x="40.8" y="41.6">6</text>
<text x="43.3" y="41.6">5</text>
<text x="45.9" y="41.6">4</text>
<text x="48.4" y="41.6">3</text>
<text x="51" y="41.6">2</text>
<text x="53.5" y="41.6">1</text>
<text x="56" y="41.6">dt</text>
<text x="72.5" y="41.6">0</text>
<text x="75.1" y="41.6">9</text>
<text x="77.6" y="41.6">8</text>
<text x="80.2" y="41.6">7</text>
<text x="82.7" y="41.6">6</text>
<text x="85.2" y="41.6">5</text>
<text x="87.8" y="41.6">4</text>
<text x="90.3" y="41.6">3</text>
<text x="92.9" y="41.6">2</text>
<text x="95.4" y="41.6">1</text>
<text x="97.9" y="41.6">dt</text>
<text x="114.5" y="41.6">0</text>
<text x="117" y="41.6">9</text>
<text x="119.5" y="41.6">8</text>
<text x="122.1" y="41.6">7</text>
<text x="124.6" y="41.6">6</text>
<text x="127.2" y="41.6">5</text>
<text x="129.7" y="41.6">4</text>
<text x="132.2" y="41.6">3</text>
<text x="134.8" y="41.6">2</text>
<text x="137.3" y="41.6">1</text>
<text x="139.8" y="41.6">dt</text>
<text x="156.4" y="41.6">0</text>
<text x="158.9" y="41.6">9</text>
<text x="161.4" y="41.6">8</text>
<text x="164" y="41.6">7</text>
<text x="166.5" y="41.6">6</text>
<text x="169.1" y="41.6">5</text>
<text x="171.6" y="41.6">4</text>
<text x="174.1" y="41.6">3</text>
<text x="176.7" y="41.6">2</text>
<text x="179.2" y="41.6">1</text>
<text x="181.7" y="41.6">dt</text>
<text x="198.3" y="41.6">0</text>
<text x="200.8" y="41.6">9</text>
<text x="203.4" y="41.6">8</text>
<text x="205.9" y="41.6">7</text>
<text x="208.4" y="41.6">6</text>
<text x="211" y="41.6">5</text>
<text x="213.5" y="41.6">4</text>
<text x="216.1" y="41.6">3</text>
<text x="218.6" y="41.6">2</text>
<text x="221.1" y="41.6">1</text>
<text x="223.7" y="41.6">dt</text>
<text x="240.2" y="41.6">0</text>
<text x="242.7" y="41.6">9</text>
<text x="245.3" y="41.6">8</text>
<text x="247.8" y="41.6">7</text>
<text x="250.3" y="41.6">6</text>
<text x="252.9" y="41.6">5</text>
<text x="255.4" y="41.6">4</text>
<text x="258" y="41.6">3</text>
<text x="260.5" y="41.6">2</text>
<text x="263" y="41.6">1</text>
<text x="265.6" y="41.6">dt</text>
</g>
</svg>
